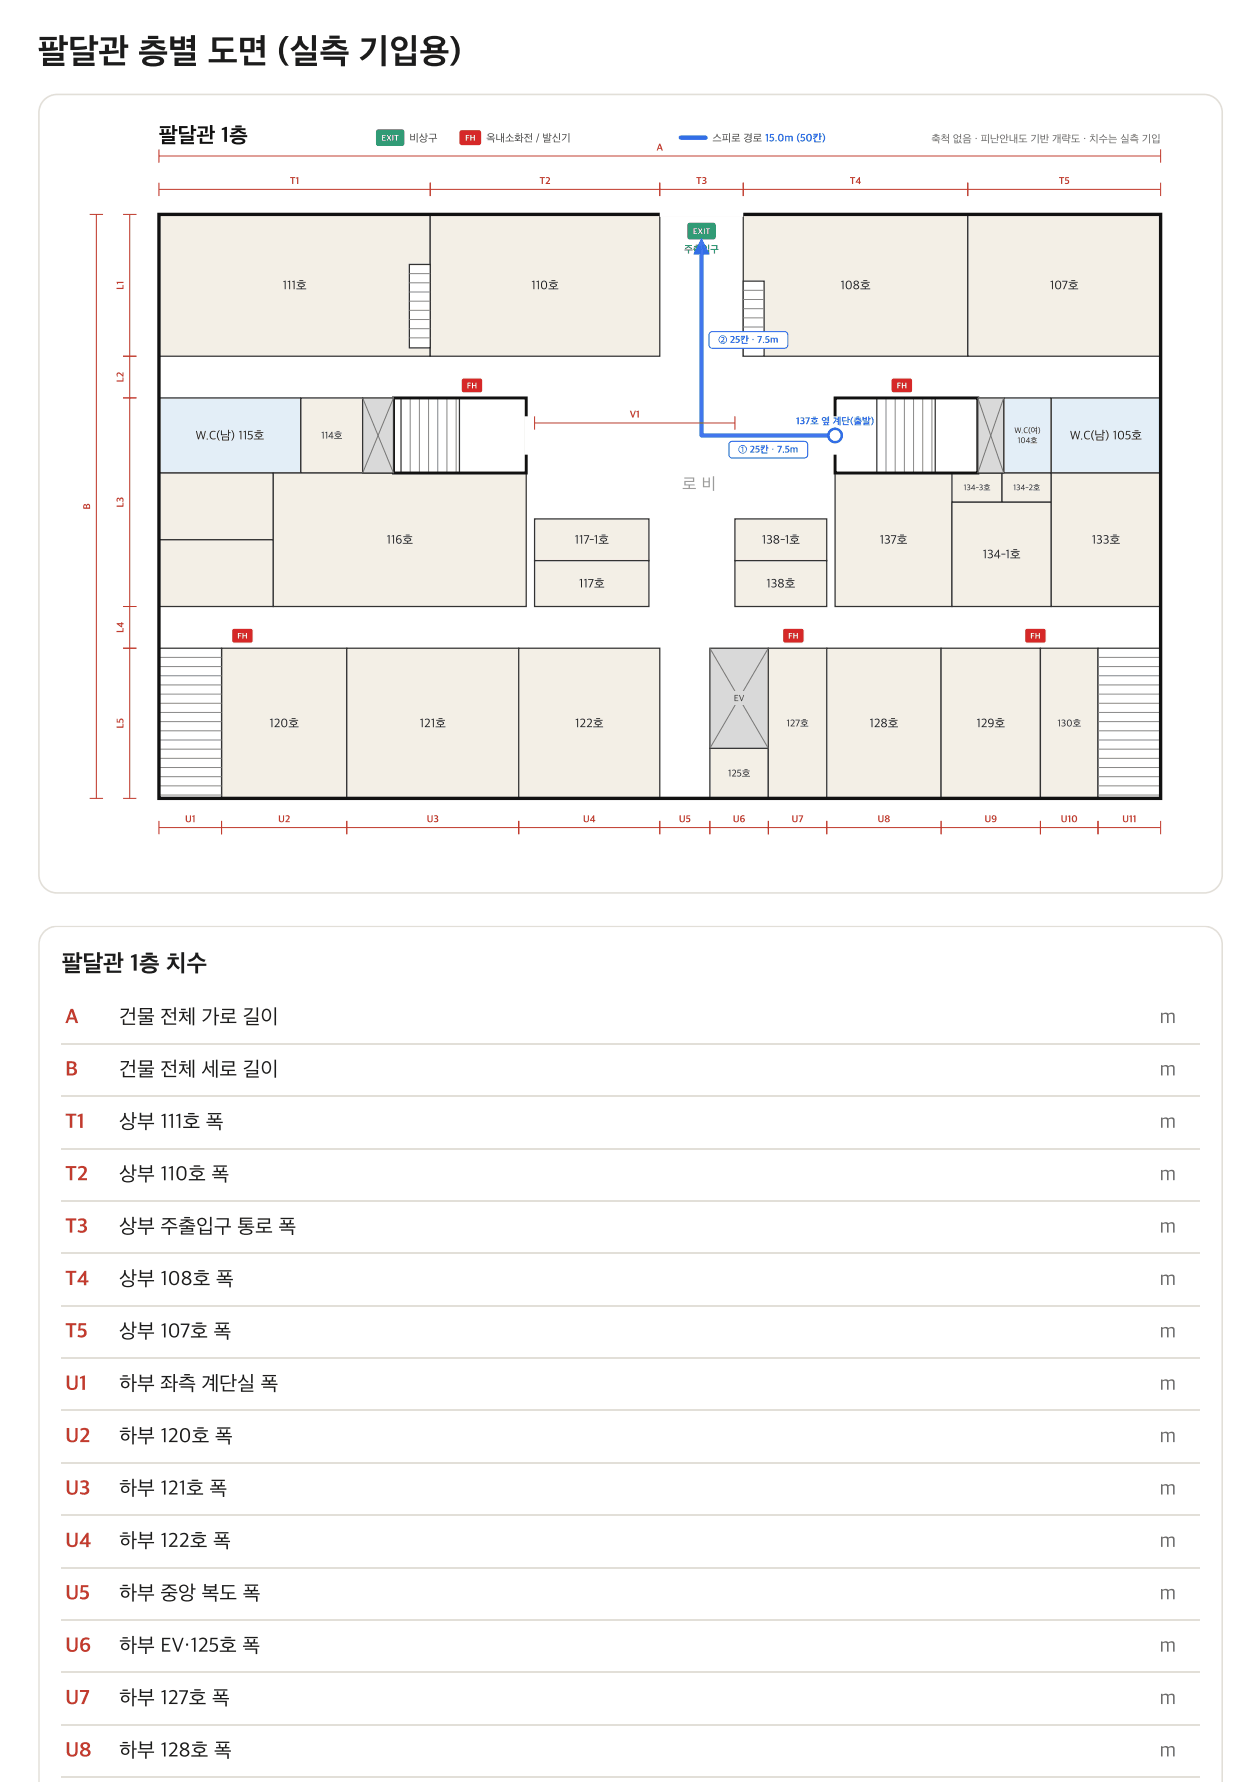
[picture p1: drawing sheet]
<svg xmlns="http://www.w3.org/2000/svg" width="210mm" height="297mm" viewBox="0 0 210 297" stroke-linecap="round" stroke-linejoin="round" font-family="sans-serif">
<path d="M7.4 16.6l1-.6 1.1-.3h191.1a3 3 0 0 1 3 3.1v127a3 3 0 0 1-3 3h-191.1a3 3 0 0 1-3-3v-127l.2-1.2z" fill="none" stroke="#e2dfd8" stroke-width=".26"/>
<path d="M9.8 19.1h190.5v126.5h-190.5z" fill="#fff"/>
<path d="M62.8 21.7l.2-.1h4.2l.2 .4-.1 2.1-.4 .2h-4.1l-.2-.4v-1.9z" fill="#1f9d55"/>
<path d="M76.7 21.8l.3-.1 3 .1 .2 .3-.1 1.9-.4 .2-3-.1-.2-.3v-1.7z" fill="#d62828"/>
<path d="M113.4 22.9h4.2" fill="none" stroke="#2563eb" stroke-width=".7"/>
<path d="M26.5 35.7h166.8v97.4h-166.8z" fill="#fff"/>
<path d="M26.5 35.7h45.2v23.7h-45.2z" fill="#f3efe6"/>
<path d="M26.5 35.7h45.2v23.7h-45.2z" fill="none" stroke="#333" stroke-width=".21"/>
<path d="M71.7 35.7h38.2v23.7h-38.2z" fill="#f3efe6"/>
<path d="M71.7 35.7h38.2v23.7h-38.2z" fill="none" stroke="#333" stroke-width=".21"/>
<path d="M123.8 35.7h37.4v23.7h-37.4z" fill="#f3efe6"/>
<path d="M123.8 35.7h37.4v23.7h-37.4z" fill="none" stroke="#333" stroke-width=".21"/>
<path d="M161.2 35.7h32.1v23.7h-32.1z" fill="#f3efe6"/>
<path d="M161.2 35.7h32.1v23.7h-32.1z" fill="none" stroke="#333" stroke-width=".21"/>
<path d="M26.5 66.3h23.6v12.5h-23.6z" fill="#e3eef7"/>
<path d="M26.5 66.3h23.6v12.5h-23.6z" fill="none" stroke="#333" stroke-width=".21"/>
<path d="M50.1 66.3h10.3v12.5h-10.3z" fill="#f3efe6"/>
<path d="M50.1 66.3h10.3v12.5h-10.3z" fill="none" stroke="#333" stroke-width=".21"/>
<path d="M26.5 78.8h19v11.2h-19z" fill="#f3efe6"/>
<path d="M26.5 78.8h19v11.2h-19z" fill="none" stroke="#333" stroke-width=".21"/>
<path d="M26.5 90h19v11.1h-19z" fill="#f3efe6"/>
<path d="M26.5 90h19v11.1h-19z" fill="none" stroke="#333" stroke-width=".21"/>
<path d="M45.5 78.8h42.2v22.3h-42.2z" fill="#f3efe6"/>
<path d="M45.5 78.8h42.2v22.3h-42.2z" fill="none" stroke="#333" stroke-width=".21"/>
<path d="M89 86.5h19.1v6.9h-19.1z" fill="#f3efe6"/>
<path d="M89 86.5h19.1v6.9h-19.1z" fill="none" stroke="#333" stroke-width=".21"/>
<path d="M89 93.4h19.1v7.7h-19.1z" fill="#f3efe6"/>
<path d="M89 93.4h19.1v7.7h-19.1z" fill="none" stroke="#333" stroke-width=".21"/>
<path d="M167.2 66.3h7.9v12.5h-7.9z" fill="#e3eef7"/>
<path d="M167.2 66.3h7.9v12.5h-7.9z" fill="none" stroke="#333" stroke-width=".21"/>
<path d="M175.1 66.3h18.2v12.5h-18.2z" fill="#e3eef7"/>
<path d="M175.1 66.3h18.2v12.5h-18.2z" fill="none" stroke="#333" stroke-width=".21"/>
<path d="M122.4 86.5h15.3v6.9h-15.3z" fill="#f3efe6"/>
<path d="M122.4 86.5h15.3v6.9h-15.3z" fill="none" stroke="#333" stroke-width=".21"/>
<path d="M122.4 93.4h15.3v7.7h-15.3z" fill="#f3efe6"/>
<path d="M122.4 93.4h15.3v7.7h-15.3z" fill="none" stroke="#333" stroke-width=".21"/>
<path d="M139.1 78.8h19.5v22.3h-19.5z" fill="#f3efe6"/>
<path d="M139.1 78.8h19.5v22.3h-19.5z" fill="none" stroke="#333" stroke-width=".21"/>
<path d="M158.6 78.8h8.3v4.9h-8.3z" fill="#f3efe6"/>
<path d="M158.6 78.8h8.3v4.9h-8.3z" fill="none" stroke="#333" stroke-width=".21"/>
<path d="M166.9 78.8h8.2v4.9h-8.2z" fill="#f3efe6"/>
<path d="M166.9 78.8h8.2v4.9h-8.2z" fill="none" stroke="#333" stroke-width=".21"/>
<path d="M158.6 83.7h16.5v17.4h-16.5z" fill="#f3efe6"/>
<path d="M158.6 83.7h16.5v17.4h-16.5z" fill="none" stroke="#333" stroke-width=".21"/>
<path d="M175.1 78.8h18.2v22.3h-18.2z" fill="#f3efe6"/>
<path d="M175.1 78.8h18.2v22.3h-18.2z" fill="none" stroke="#333" stroke-width=".21"/>
<path d="M36.9 108h20.9v25.1h-20.9z" fill="#f3efe6"/>
<path d="M36.9 108h20.9v25.1h-20.9z" fill="none" stroke="#333" stroke-width=".21"/>
<path d="M57.8 108h28.6v25.1h-28.6z" fill="#f3efe6"/>
<path d="M57.8 108h28.6v25.1h-28.6z" fill="none" stroke="#333" stroke-width=".21"/>
<path d="M86.4 108h23.5v25.1h-23.5z" fill="#f3efe6"/>
<path d="M86.4 108h23.5v25.1h-23.5z" fill="none" stroke="#333" stroke-width=".21"/>
<path d="M118.2 124.7h9.8v8.4h-9.8z" fill="#f3efe6"/>
<path d="M118.2 124.7h9.8v8.4h-9.8z" fill="none" stroke="#333" stroke-width=".21"/>
<path d="M128 108h9.7v25.1h-9.7z" fill="#f3efe6"/>
<path d="M128 108h9.7v25.1h-9.7z" fill="none" stroke="#333" stroke-width=".21"/>
<path d="M137.7 108h19.1v25.1h-19.1z" fill="#f3efe6"/>
<path d="M137.7 108h19.1v25.1h-19.1z" fill="none" stroke="#333" stroke-width=".21"/>
<path d="M156.8 108h16.5v25.1h-16.5z" fill="#f3efe6"/>
<path d="M156.8 108h16.5v25.1h-16.5z" fill="none" stroke="#333" stroke-width=".21"/>
<path d="M173.3 108h9.6v25.1h-9.6z" fill="#f3efe6"/>
<path d="M173.3 108h9.6v25.1h-9.6z" fill="none" stroke="#333" stroke-width=".21"/>
<path d="M26.5 108h10.4v25.1h-10.4z" fill="#fff"/>
<path d="M26.5 108h10.4v25.1h-10.4z" fill="none" stroke="#333" stroke-width=".21"/>
<g fill="none" stroke="#888" stroke-width=".17">
<path d="M26.5 109.6h10.4M26.5 111.1h10.4M26.5 112.6h10.4M26.5 114.2h10.4M26.5 115.7h10.4M26.5 117.2h10.4M26.5 118.7h10.4M26.5 120.3h10.4M26.5 121.8h10.4M26.5 123.3h10.4M26.5 124.9h10.4M26.5 126.4h10.4"/>
<path d="M26.5 127.9h10.4M26.5 129.5h10.4M26.5 131h10.4M26.5 132.5h10.4"/>
</g>
<path d="M182.9 108h10.4v25.1h-10.4z" fill="#fff"/>
<path d="M182.9 108h10.4v25.1h-10.4z" fill="none" stroke="#333" stroke-width=".21"/>
<g fill="none" stroke="#888" stroke-width=".17">
<path d="M182.9 109.6h10.4M182.9 111.1h10.4M182.9 112.6h10.4M182.9 114.2h10.4M182.9 115.7h10.4M182.9 117.2h10.4M182.9 118.7h10.4M182.9 120.3h10.4M182.9 121.8h10.4M182.9 123.3h10.4M182.9 124.9h10.4M182.9 126.4h10.4"/>
<path d="M182.9 127.9h10.4M182.9 129.5h10.4M182.9 131h10.4M182.9 132.5h10.4"/>
</g>
<path d="M66.8 66.3h9.7v12.5h-9.7z" fill="#fff"/>
<path d="M66.8 66.3h9.7v12.5h-9.7z" fill="none" stroke="#333" stroke-width=".21"/>
<path d="M68.3 66.3v12.5M69.9 66.3v12.5M71.4 66.3v12.5M72.9 66.3v12.5M74.4 66.3v12.5M76 66.3v12.5" fill="none" stroke="#888" stroke-width=".17"/>
<path d="M146.1 66.3h9.7v12.5h-9.7z" fill="#fff"/>
<path d="M146.1 66.3h9.7v12.5h-9.7z" fill="none" stroke="#333" stroke-width=".21"/>
<path d="M147.6 66.3v12.5M149.1 66.3v12.5M150.6 66.3v12.5M152.2 66.3v12.5M153.7 66.3v12.5M155.2 66.3v12.5" fill="none" stroke="#888" stroke-width=".17"/>
<path d="M68.2 44.1h3.5v13.9h-3.5z" fill="#fff"/>
<path d="M68.2 44.1h3.5v13.9h-3.5z" fill="none" stroke="#333" stroke-width=".21"/>
<path d="M68.2 45.6h3.5M68.2 47.1h3.5M68.2 48.7h3.5M68.2 50.2h3.5M68.2 51.7h3.5M68.2 53.3h3.5M68.2 54.8h3.5M68.2 56.3h3.5" fill="none" stroke="#888" stroke-width=".17"/>
<path d="M123.8 46.9h3.5v12.5h-3.5z" fill="#fff"/>
<path d="M123.8 46.9h3.5v12.5h-3.5z" fill="none" stroke="#333" stroke-width=".21"/>
<path d="M123.8 48.4h3.5M123.8 49.9h3.5M123.8 51.4h3.5M123.8 53h3.5M123.8 54.5h3.5M123.8 56h3.5M123.8 57.6h3.5" fill="none" stroke="#888" stroke-width=".17"/>
<path d="M65.6 66.3h22.1v12.5h-22.1zM139.1 66.3h23.8v12.5h-23.8z" fill="none" stroke="#111" stroke-width=".49"/>
<path d="M87.7 69.4v6.4M139.1 69.4v6.4" fill="none" stroke="#fff" stroke-width=".7" stroke-linecap="butt"/>
<path d="M60.4 66.3h5.2v12.5h-5.2z" fill="#d9d9d9"/>
<path d="M60.4 66.3h5.2v12.5h-5.2z" fill="none" stroke="#333" stroke-width=".21"/>
<path d="M60.4 66.3l5.2 12.5M65.6 66.3l-5.2 12.5" fill="none" stroke="#777" stroke-width=".17"/>
<path d="M162.9 66.3h4.3v12.5h-4.3z" fill="#d9d9d9"/>
<path d="M162.9 66.3h4.3v12.5h-4.3z" fill="none" stroke="#333" stroke-width=".21"/>
<path d="M162.9 66.3l4.3 12.5M167.2 66.3l-4.3 12.5" fill="none" stroke="#777" stroke-width=".17"/>
<path d="M118.2 108h9.8v16.7h-9.8z" fill="#d9d9d9"/>
<path d="M118.2 108h9.8v16.7h-9.8z" fill="none" stroke="#333" stroke-width=".21"/>
<path d="M118.2 108l9.8 16.7M128 108l-9.8 16.7" fill="none" stroke="#777" stroke-width=".17"/>
<path d="M121.7 115.2h2.8v2.3h-2.8z" fill="#d9d9d9"/>
<path d="M26.5 35.7h166.8v97.4h-166.8z" fill="none" stroke="#111" stroke-width=".56"/>
<path d="M109.9 35.7h13.9" fill="none" stroke="#fff" stroke-width=".83" stroke-linecap="butt"/>
<path d="M114.6 37.2l.3-.1 4.1 .1 .2 .3v2.2l-.4 .2-4.1-.1-.2-.3v-2z" fill="#1f9d55"/>
<path d="M76.9 63.1l.3-.1 3 .1 .2 .3v1.9l-.4 .2-3-.1-.2-.3v-1.7z" fill="#d62828"/>
<path d="M76.9 63.1l.3-.1 3 .1 .2 .3v1.9l-.4 .2-3-.1-.2-.3v-1.7z" fill="none" stroke="#fff" stroke-width=".21"/>
<path d="M148.5 63.1l.3-.1 3.1 .1 .1 .3v1.9l-.4 .2-3-.1-.2-.3v-1.7z" fill="#d62828"/>
<path d="M148.5 63.1l.3-.1 3.1 .1 .1 .3v1.9l-.4 .2-3-.1-.2-.3v-1.7z" fill="none" stroke="#fff" stroke-width=".21"/>
<path d="M38.7 104.8l.3-.1 3 .1 .2 .3-.1 1.9-.3 .2-3-.1-.2-.3v-1.7z" fill="#d62828"/>
<path d="M38.7 104.8l.3-.1 3 .1 .2 .3-.1 1.9-.3 .2-3-.1-.2-.3v-1.7z" fill="none" stroke="#fff" stroke-width=".21"/>
<path d="M130.5 104.8l.3-.1 3 .1 .2 .3-.1 1.9-.4 .2-3-.1-.2-.3v-1.7z" fill="#d62828"/>
<path d="M130.5 104.8l.3-.1 3 .1 .2 .3-.1 1.9-.4 .2-3-.1-.2-.3v-1.7z" fill="none" stroke="#fff" stroke-width=".21"/>
<path d="M170.8 104.8l.3-.1 3 .1 .2 .3-.1 1.9-.3 .2-3-.1-.2-.3v-1.7z" fill="#d62828"/>
<path d="M170.8 104.8l.3-.1 3 .1 .2 .3-.1 1.9-.3 .2-3-.1-.2-.3v-1.7z" fill="none" stroke="#fff" stroke-width=".21"/>
<path d="M116.9 40.7v31.9h22.2" fill="none" stroke="#2563eb" stroke-width=".7"/>
<path d="M116.9 39.6l1.3 2.8h-2.7z" fill="#2563eb"/>
<path d="M121.6 73.7l.4-.1h12a.56 .56 0 0 1 .5 .5v1.7a.56 .56 0 0 1-.5 .5h-12a.56 .56 0 0 1-.6-.5v-1.7z" fill="#fff"/>
<path d="M121.6 73.7l.4-.1h12a.56 .56 0 0 1 .5 .5v1.7a.56 .56 0 0 1-.5 .5h-12a.56 .56 0 0 1-.6-.5v-1.7z" fill="none" stroke="#2563eb" stroke-width=".17"/>
<path d="M118.3 55.4l.4-.1h12a.56 .56 0 0 1 .5 .5v1.7a.56 .56 0 0 1-.5 .6h-12a.56 .56 0 0 1-.6-.6v-1.7z" fill="#fff"/>
<path d="M118.3 55.4l.4-.1h12a.56 .56 0 0 1 .5 .5v1.7a.56 .56 0 0 1-.5 .6h-12a.56 .56 0 0 1-.6-.6v-1.7z" fill="none" stroke="#2563eb" stroke-width=".17"/>
<circle cx="139.1" cy="72.6" r="1.11" fill="#fff"/>
<circle cx="139.1" cy="72.6" r="1.11" fill="none" stroke="#2563eb" stroke-width=".42"/>
<g fill="none" stroke="#c0392b" stroke-width=".17">
<path d="M14.9 35.7h2.3M16 35.7v97.4M20.5 35.7h2.2M21.6 35.7v97.4M26.5 26h166.8M26.5 24.9v2.2M26.5 30.5v2.2M26.5 31.6h166.8M71.7 30.5v2.2M109.9 30.5v2.2M123.8 30.5v2.2M161.2 30.5v2.2"/>
<path d="M193.3 24.9v2.2M193.3 30.5v2.2M20.5 59.4h2.2M20.5 66.3h2.2M89 70.5h33.4M89 69.4v2.2M122.4 69.4v2.2M20.5 101.1h2.2M20.5 108h2.2M14.9 133.1h2.3M20.5 133.1h2.2M26.5 136.8v2.2"/>
<path d="M26.5 137.9h166.8M36.9 136.8v2.2M57.8 136.8v2.2M86.4 136.8v2.2M109.9 136.8v2.2M118.2 136.8v2.2M128 136.8v2.2M137.7 136.8v2.2M156.8 136.8v2.2M173.3 136.8v2.2M182.9 136.8v2.2M193.3 136.8v2.2"/>
</g>
<path d="M7.4 155.3l1-.7 1.1-.2h191.1a3 3 0 0 1 3 3v139.7h-197.1v-139.7l.2-1.1z" fill="#fff"/>
<g fill="#e2dfd8">
<path d="M6.3 154.3h197.4v1.7h-197.4z"/>
<path d="M202 154.3h1.7v142.8h-1.7z"/>
<path d="M6.3 154.3h1.8v142.8h-1.8z"/>
</g>
<g fill="none" stroke="#e2dfd8" stroke-width=".26">
<path d="M10.3 174h189.5M10.3 182.7h189.5M10.3 191.4h189.5M10.3 200.2h189.5M10.3 208.9h189.5M10.3 217.6h189.5M10.3 226.4h189.5M10.3 235.1h189.5M10.3 243.8h189.5M10.3 252.5h189.5M10.3 261.3h189.5M10.3 270h189.5"/>
<path d="M10.3 278.7h189.5M10.3 287.5h189.5M10.3 296.2h189.5"/>
</g>
<g fill="#fff">
<path d="M176.4 166.9l.5-.4 .6-.1h13.3a1.59 1.59 0 0 1 1.6 1.6v3.2a1.59 1.59 0 0 1-1.6 1.6h-13.3a1.59 1.59 0 0 1-1.6-1.6l.1-3.3 .1-.6z"/>
<path d="M176.4 175.6l.5-.3 .6-.1h13.3a1.59 1.59 0 0 1 1.6 1.5v3.2a1.59 1.59 0 0 1-1.6 1.6h-13.3a1.59 1.59 0 0 1-1.6-1.6l.1-3.3 .1-.6z"/>
<path d="M176.4 184.4l.5-.4 .6-.1h13.3a1.59 1.59 0 0 1 1.6 1.6v3.1a1.59 1.59 0 0 1-1.6 1.6h-13.3a1.59 1.59 0 0 1-1.6-1.6l.1-3.3 .1-.6z"/>
<path d="M176.4 193.1l.5-.4 .6-.1h13.3a1.59 1.59 0 0 1 1.6 1.6v3.2a1.59 1.59 0 0 1-1.6 1.6h-13.3a1.59 1.59 0 0 1-1.6-1.6l.1-3.4 .1-.5z"/>
<path d="M176.4 201.8l.5-.3 .6-.2h13.3a1.59 1.59 0 0 1 1.6 1.6v3.2a1.59 1.59 0 0 1-1.6 1.6h-13.3a1.59 1.59 0 0 1-1.6-1.6l.1-3.3 .1-.6z"/>
<path d="M176.4 210.5l.5-.3 .6-.1h13.3a1.59 1.59 0 0 1 1.6 1.6v3.1a1.59 1.59 0 0 1-1.6 1.6h-13.3a1.59 1.59 0 0 1-1.6-1.6l.1-3.3 .1-.6z"/>
<path d="M176.4 219.3l.5-.4 .6-.1h13.3a1.59 1.59 0 0 1 1.6 1.6v3.2a1.59 1.59 0 0 1-1.6 1.6h-13.3a1.59 1.59 0 0 1-1.6-1.6l.1-3.4 .1-.6z"/>
<path d="M176.4 228l.5-.3 .6-.2h13.3a1.59 1.59 0 0 1 1.6 1.6v3.2a1.59 1.59 0 0 1-1.6 1.6h-13.3a1.59 1.59 0 0 1-1.6-1.6l.1-3.3 .1-.6z"/>
<path d="M176.4 236.7l.5-.3 .6-.1h13.3a1.59 1.59 0 0 1 1.6 1.6v3.1a1.59 1.59 0 0 1-1.6 1.6h-13.3a1.59 1.59 0 0 1-1.6-1.6l.1-3.3 .1-.6z"/>
<path d="M176.4 245.5l.5-.4 .6-.1h13.3a1.59 1.59 0 0 1 1.6 1.6v3.2a1.59 1.59 0 0 1-1.6 1.6h-13.3a1.59 1.59 0 0 1-1.6-1.6l.1-3.4 .1-.6z"/>
<path d="M176.4 254.2l.5-.3 .6-.2h13.3a1.59 1.59 0 0 1 1.6 1.6v3.2a1.59 1.59 0 0 1-1.6 1.6h-13.3a1.59 1.59 0 0 1-1.6-1.6l.1-3.3 .1-.6z"/>
<path d="M176.4 262.9l.5-.3 .6-.1h13.3a1.59 1.59 0 0 1 1.6 1.6v3.1a1.59 1.59 0 0 1-1.6 1.6h-13.3a1.59 1.59 0 0 1-1.6-1.6l.1-3.3 .1-.6z"/>
<path d="M176.4 271.7l.5-.4 .6-.1h13.3a1.59 1.59 0 0 1 1.6 1.6v3.2a1.59 1.59 0 0 1-1.6 1.5h-13.3a1.59 1.59 0 0 1-1.6-1.5l.1-3.4 .1-.6z"/>
<path d="M176.4 280.4l.5-.4 .6-.1h13.3a1.59 1.59 0 0 1 1.6 1.6v3.2a1.59 1.59 0 0 1-1.6 1.6h-13.3a1.59 1.59 0 0 1-1.6-1.6l.1-3.3 .1-.6z"/>
<path d="M176.4 289.1l.5-.3 .6-.1h13.3a1.59 1.59 0 0 1 1.6 1.5v3.2a1.59 1.59 0 0 1-1.6 1.6h-13.3a1.59 1.59 0 0 1-1.6-1.6l.1-3.3 .1-.6z"/>
</g>
<text font-size="5.8" fill="#1c1c1c" x="6.3" y="10.6">팔달관 층별 도면 (실측 기입용)</text>
<text font-size="4" fill="#1c1c1c" x="10.3" y="161.9">팔달관 1층 치수</text>
<text font-size="3.6" fill="#111" x="26.5" y="23.8">팔달관 1층</text>
<g font-size="3.4" fill="#c0392b">
<text x="10.8" y="170.7">A</text>
<text x="10.8" y="179.4">B</text>
<text x="10.8" y="188.1">T1</text>
<text x="10.8" y="196.8">T2</text>
<text x="10.8" y="205.6">T3</text>
<text x="10.8" y="214.3">T4</text>
<text x="10.8" y="223">T5</text>
<text x="10.8" y="231.8">U1</text>
<text x="10.8" y="240.5">U2</text>
<text x="10.8" y="249.2">U3</text>
<text x="10.8" y="258">U4</text>
<text x="10.8" y="266.7">U5</text>
<text x="10.8" y="275.4">U6</text>
<text x="10.8" y="284.2">U7</text>
<text x="10.8" y="292.9">U8</text>
</g>
<g font-size="3.4" fill="#1c1c1c">
<text x="19.8" y="170.7">건물 전체 가로 길이</text>
<text x="19.8" y="179.4">건물 전체 세로 길이</text>
<text x="19.8" y="188.1">상부 111호 폭</text>
<text x="19.8" y="196.8">상부 110호 폭</text>
<text x="19.8" y="205.6">상부 주출입구 통로 폭</text>
<text x="19.8" y="214.3">상부 108호 폭</text>
<text x="19.8" y="223">상부 107호 폭</text>
<text x="19.8" y="231.8">하부 좌측 계단실 폭</text>
<text x="19.8" y="240.5">하부 120호 폭</text>
<text x="19.8" y="249.2">하부 121호 폭</text>
<text x="19.8" y="258">하부 122호 폭</text>
<text x="19.8" y="266.7">하부 중앙 복도 폭</text>
<text x="19.8" y="275.4">하부 EV·125호 폭</text>
<text x="19.8" y="284.2">하부 127호 폭</text>
<text x="19.8" y="292.9">하부 128호 폭</text>
</g>
<g font-size="3.4" fill="#6b6b6b">
<text x="193.1" y="170.7">m</text>
<text x="193.1" y="179.4">m</text>
<text x="193.1" y="188.1">m</text>
<text x="193.1" y="196.8">m</text>
<text x="193.1" y="205.6">m</text>
<text x="193.1" y="214.3">m</text>
<text x="193.1" y="223">m</text>
<text x="193.1" y="231.8">m</text>
<text x="193.1" y="240.5">m</text>
<text x="193.1" y="249.2">m</text>
<text x="193.1" y="258">m</text>
<text x="193.1" y="266.7">m</text>
<text x="193.1" y="275.4">m</text>
<text x="193.1" y="284.2">m</text>
<text x="193.1" y="292.9">m</text>
</g>
<text font-size="2.8" fill="#999" x="113.6" y="81.6">로 비</text>
<g font-size="2.1" fill="#222">
<text x="47.1" y="48.3">111호</text>
<text x="88.5" y="48.3">110호</text>
<text x="140" y="48.3">108호</text>
<text x="174.9" y="48.3">107호</text>
<text x="32.6" y="73.3">W.C(남) 115호</text>
<text x="178.2" y="73.3">W.C(남) 105호</text>
<text x="64.4" y="90.7">116호</text>
<text x="95.7" y="90.7">117-1호</text>
<text x="126.9" y="90.7">138-1호</text>
<text x="146.5" y="90.7">137호</text>
<text x="163.7" y="93.1">134-1호</text>
<text x="181.8" y="90.7">133호</text>
<text x="96.4" y="98">117호</text>
<text x="127.6" y="98">138호</text>
<text x="44.8" y="121.3">120호</text>
<text x="69.9" y="121.3">121호</text>
<text x="95.8" y="121.3">122호</text>
<text x="144.8" y="121.3">128호</text>
<text x="162.6" y="121.3">129호</text>
</g>
<g font-size="1.8" fill="#444">
<text x="68.2" y="23.6">비상구</text>
<text x="81" y="23.6">옥내소화전 / 발신기</text>
<text x="118.7" y="23.6">스피로 경로 15.0m (50칸)</text>
</g>
<text font-size="1.8" fill="#666" x="155.1" y="23.8">축척 없음 · 피난안내도 기반 개략도 · 치수는 실측 기입</text>
<g font-size="1.7" fill="#c0392b">
<text x="109.4" y="25.2">A</text>
<text x="48.3" y="30.7">T1</text>
<text x="89.9" y="30.7">T2</text>
<text x="115.9" y="30.7">T3</text>
<text x="141.5" y="30.7">T4</text>
<text x="176.4" y="30.7">T5</text>
<text x="20.6" y="48.3" transform="rotate(-90 20.6 48.3)">L1</text>
<text x="20.6" y="63.7" transform="rotate(-90 20.6 63.7)">L2</text>
<text x="104.9" y="69.7">V1</text>
<text x="15.1" y="84.9" transform="rotate(-90 15.1 84.9)">B</text>
<text x="20.6" y="84.6" transform="rotate(-90 20.6 84.6)">L3</text>
<text x="20.6" y="105.5" transform="rotate(-90 20.6 105.5)">L4</text>
<text x="20.6" y="121.4" transform="rotate(-90 20.6 121.4)">L5</text>
<text x="30.8" y="137.1">U1</text>
<text x="46.3" y="137.1">U2</text>
<text x="71.1" y="137.1">U3</text>
<text x="97.1" y="137.1">U4</text>
<text x="113.1" y="137.1">U5</text>
<text x="122.1" y="137.1">U6</text>
<text x="131.8" y="137.1">U7</text>
<text x="146.2" y="137.1">U8</text>
<text x="164" y="137.1">U9</text>
<text x="176.7" y="137.1">U10</text>
<text x="186.9" y="137.1">U11</text>
</g>
<text font-size="1.7" fill="#1f9d55" x="114" y="42.1">주출입구</text>
<g font-size="1.7" fill="#2563eb">
<text x="119.7" y="57.2">②</text>
<text x="121.6" y="57.2">25칸 · 7.</text>
<text x="127.4" y="57.2">5m</text>
<text x="132.6" y="70.8">137호 옆 계단(출발)</text>
<text x="123" y="75.5">①</text>
<text x="124.9" y="75.5">25칸 · 7.5m</text>
</g>
<g font-size="1.7" fill="#222">
<text x="53.5" y="73.2">114호</text>
<text x="131" y="121.1">127호</text>
<text x="176.1" y="121.1">130호</text>
<text x="121.2" y="129.5">125호</text>
</g>
<text font-size="1.5" fill="#333" x="122.2" y="116.9">EV</text>
<g font-size="1.4" fill="#fff">
<text x="63.5" y="23.5">EXIT</text>
<text x="77.5" y="23.5">FH</text>
<text x="115.4" y="39.1">EXIT</text>
<text x="77.8" y="64.8">FH</text>
<text x="149.4" y="64.8">FH</text>
<text x="39.5" y="106.5">FH</text>
<text x="131.3" y="106.5">FH</text>
<text x="171.6" y="106.5">FH</text>
</g>
<g font-size="1.4" fill="#222">
<text x="169" y="72.2">W.C(여)</text>
<text x="169.5" y="73.9">104호</text>
<text x="160.5" y="81.8">134-3호</text>
<text x="168.8" y="81.8">134-2호</text>
</g>
</svg>
